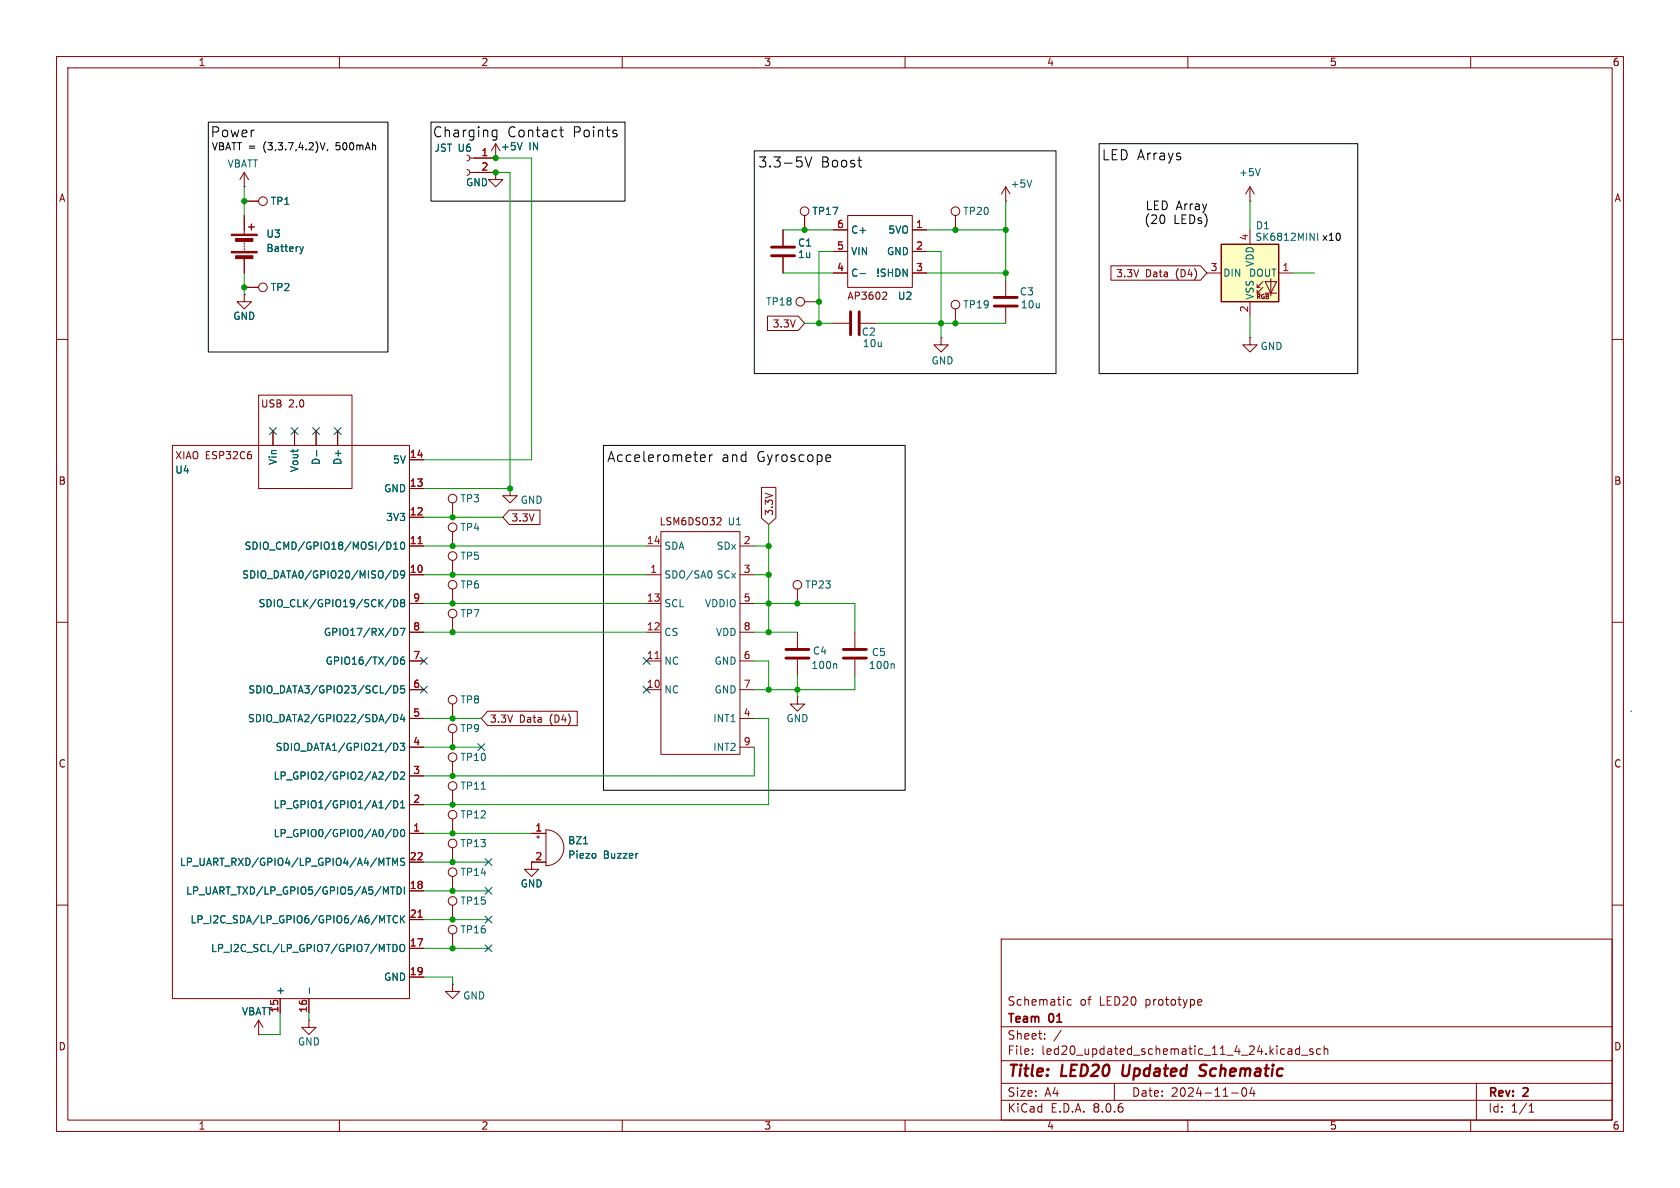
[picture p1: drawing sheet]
<svg xmlns="http://www.w3.org/2000/svg" width="297mm" height="210mm" viewBox="0 0 297 210" stroke-linecap="round" stroke-linejoin="round" font-family="sans-serif">
<g fill="none" stroke="#840000" stroke-width=".18">
<path d="M10 10h277v190h-277zM12 12h273v186h-273zM60 10v2M110 10v2M160 10v2M210 10v2M260 10v2M43.2 33h.1M43.2 30.5l-.8 1.3M43.2 30.5v2.5M43.2 38.1v3.3M43.2 30.5l.7 1.3"/>
<path d="M43.2 35.6h2.5M82.5 30l.4 .1 .2 .4-.2 .3-.4 .2M82.5 27.4l.4 .2 .2 .3-.2 .4-.4 .1M83.1 30.5h4.5M83.1 27.9h4.5M87.6 30.5v1.3h1.3l-1.3 1.2-1.2-1.2h1.2M87.6 30.5h.1M87.6 27.9h.1M87.6 25.4l.8 1.3M87.6 25.4v2.5M87.6 25.4l-.7 1.3M10 60h2"/>
<path d="M43.2 42.9v.3M43.2 43.4v.3M43.2 43.9v.3M43.2 45.7v2.6M166.4 59.7v1.3h1.2l-1.2 1.2-1.3-1.2h1.3M166.4 59.7h.1M285 60h2M30.5 78.7h41.9v97.8h-41.9zM45.7 69.9h16.5v16.5h-16.5zM48.3 76.2v2.5M52.1 76.2v2.5M55.9 76.2v2.5"/>
<path d="M59.7 76.2v2.5M72.4 96.5h2.5M72.4 91.4h2.5M72.4 86.4h2.5M72.4 81.3h2.5M80 88.9v2.5M80 94v2.5M80 99.1v2.5M90.2 86.4v1.2h1.2l-1.2 1.3-1.3-1.3h1.3M90.2 86.4h.1M114.3 96.5h2.5M116.8 94h14v39.4h-14z"/>
<path d="M126.7 92.8h.8M127.4 91.6v.5M130.8 96.5h2.5M10 110h2M72.4 101.6h2.5M72.4 116.8h2.5M72.4 111.8h2.5M72.4 106.7h2.5M80 104.1v2.6M80 109.2v2.6M114.3 101.6h2.5M114.3 116.8h2.5"/>
<path d="M114.3 111.8h2.5M114.3 106.7h2.5M130.8 101.6h2.5M130.8 116.8h2.5M130.8 111.8h2.5M130.8 106.7h2.5M141 104.1v2.6M141 111.8v2.8M141 116.6v2.8M151.1 111.8v2.8M151.1 116.6v2.8M285 110h2"/>
<path d="M72.4 121.9h2.5M72.4 127h2.5M72.4 132.1h2.5M72.4 137.2h2.5M80 124.5v2.5M80 129.5v2.6M80 134.6v2.6M80 139.7v2.5M114.3 121.9h2.5M130.8 121.9h2.5M130.8 127h2.5M130.8 132.1h2.5"/>
<path d="M141 123.2v1.3h1.2l-1.2 1.2-1.3-1.2h1.3M141 123.2h.1M10 160h2M72.4 147.3h2.5M72.4 157.5h2.5M72.4 142.2h2.5M72.4 152.4h2.5M80 144.8v2.5M80 149.9v2.5M80 154.9v2.6M94 147.3h2.5M94.9 148h.5"/>
<path d="M95.1 147.7v.5M96.5 146.7a3.2 3.2 0 0 1 3.2 3.2 3.2 3.2 0 0 1-3.2 3.1zM96.5 152.4h-2.5v1.3h1.2l-1.2 1.2-1.3-1.2h1.3M285 160h2M49.5 176.5v2.6M54.6 176.5v2.6M72.4 167.6h2.5M72.4 172.7h2.5M72.4 162.6h2.5M80 174v1.3h1.3l-1.3 1.2-1.3-1.2h1.3M80 174h.1M80 160v2.6"/>
<path d="M80 165.1v2.5M177 166h108v32h-108zM189.4 176.8l-.4-.1-.3 .3v.4l.1 .2h.6M212 176.7l.4 .1 .1 .3-.8 .1M212.4 177.6l-.4 .1M45.7 182.9h.1M45.7 180.3l-.7 1.3M45.7 180.3v2.6M45.7 180.3l.8 1.3M54.6 180.3v1.3h1.3l-1.3 1.3-1.3-1.3h1.3M54.6 180.3h.1M60 198v2"/>
<path d="M110 198v2M160 198v2M177 194.5h108M177 191.5h108M177 187.5h108M177 181.5h108M182.5 186.3v.1M182.5 185.5v.1M184.7 183.6v.1M184.7 182.8v.1M187.6 182.1l-1.3 2M197 191.5v3"/>
<path d="M210 198v2M217.7 193.2h1.2M219.7 192.4l.2-.1a.81 .81 0 0 1 .6 .6 .81 .81 0 0 1-.3 .8l-.2 .1a.81 .81 0 0 1-.3-1.4zM221.3 192.2l-.3 1.1h.9M221.7 192.8v1M228.2 185.4l.2 .2v.8M228.4 186.3l-.5 .1M228.4 185.8h-.5M229.7 185.5l-.4-.1-.3 .3v.4l.2 .2h.5M229.7 184.9v1.5M230.1 186.5h1.1M232.1 185.5l-.4-.1-.2 .2 .1 .2 .5 .2v.3h-.6"/>
<path d="M233.5 185.5l-.5-.1-.3 .3v.4l.2 .2h.6M234.1 185.5l.2-.1 .4 .1v.9M234.1 184.9v1.5M260 198v2M261 191.5v6.5M270.3 196.6h.9M270.3 195.5l.4-.4v1.5"/>
<circle cx="46.5" cy="35.6" r=".76"/>
<circle cx="80" cy="98.3" r=".76"/>
<circle cx="80" cy="93.2" r=".76"/>
<circle cx="80" cy="88.1" r=".76"/>
<circle cx="80" cy="103.4" r=".76"/>
<circle cx="80" cy="108.5" r=".76"/>
<circle cx="141" cy="103.4" r=".76"/>
<circle cx="80" cy="123.7" r=".76"/>
<circle cx="80" cy="138.9" r=".76"/>
<circle cx="80" cy="133.9" r=".76"/>
<circle cx="80" cy="128.8" r=".76"/>
<circle cx="80" cy="149.1" r=".76"/>
<circle cx="80" cy="154.2" r=".76"/>
<circle cx="80" cy="159.3" r=".76"/>
<circle cx="80" cy="144" r=".76"/>
<circle cx="80" cy="164.3" r=".76"/>
</g>
<path d="M198.6 188.2l-.2 1.6 .3 .4M213 190a.85 .85 0 0 1-1 .1M213.1 188.2l-.7 .1a.46 .46 0 0 0-.3 .5 .46 .46 0 0 0 .4 .4l.5 .2" fill="none" stroke="#840000" stroke-width=".4"/>
<g fill="none" stroke="#006464" stroke-width=".18">
<path d="M92.3 25.2l-.4 1.3M53 43.6l.3 .9M53.3 44.5l-.2 .3M53.6 43.6l-.3 .9M56 79.7v.9M68.4 95.8a.64 .64 0 0 1 .7 .7 .64 .64 0 0 1-.7 .6M69.6 97.1h.7M69.6 96.2l.4-.4v1.3M70.9 96l.2-.2a.68 .68 0 0 1 .5 .7 .68 .68 0 0 1-.5 .6l-.2-.1-.1-.4zM69.2 100.8l-1.1 1.7M69.2 105.9l-1.1 1.7M69.6 100.9a.64 .64 0 0 1 .7 .6 .64 .64 0 0 1-.7 .7z"/>
<path d="M69.6 106a.64 .64 0 0 1 .7 .6 .64 .64 0 0 1-.7 .7zM69.6 111.1a.64 .64 0 0 1 .7 .6 .64 .64 0 0 1-.7 .6M69.9 116.1a.68 .68 0 0 1 .4 .7 .68 .68 0 0 1-.4 .6M70.8 111.1h.8l-.5 1.2M71.1 106.5l-.3-.2 .3-.3h.2l.2 .2-.2 .3M71.1 106.5l-.3 .3 .1 .3 .2 .2 .3-.1 .1-.2v-.2l-.2-.3M71.1 106.5h.2M71.4 116.1l-.3 .1a.86 .86 0 0 0 0 1.2l.4-.1v-.4l-.2-.3-.4 .1-.1 .2M71.5 101.5l-.2 .2-.4-.1-.1-.1 .1-.5 .4-.1 .2 .1a.84 .84 0 0 1-.3 1.2h-.3M125.6 100.9a.79 .79 0 0 1 0 1.3M147.7 117.3l.2 .2v.7M157.9 117.3l.2 .2v.7"/>
<path d="M69.2 136.4l-1.1 1.6M69.2 126.2l-1.1 1.7M69.2 121.2l-1.1 1.6M69.6 121.2a.64 .64 0 0 1 .7 .7 .64 .64 0 0 1-.7 .6zM69.6 126.3a.64 .64 0 0 1 .7 .6 .64 .64 0 0 1-.7 .7zM69.6 136.5a.64 .64 0 0 1 .7 .6 .64 .64 0 0 1-.7 .6zM69.6 131.4a.64 .64 0 0 1 .7 .6 .64 .64 0 0 1-.7 .7M70.8 131.4h.7l-.4 .5 .4 .1v.5l-.2 .2-.5-.2M70.8 136.6l.5-.1 .2 .3-.7 .9h.7M71.1 126.2l-.3 1h.8M71.4 126.7v.9M71.5 121.2h-.6l-.1 .6 .2-.1 .4 .1 .1 .2v.4l-.2 .1-.5-.1"/>
<path d="M85.1 139.5h.7M67.8 156.8l.4 .9 .4-.9v1.3M68.3 151.7h.7M68.6 151.7v1.3M69.1 156.8h.7M69.2 146.6l-1.1 1.6M69.2 141.5l-1.1 1.6M69.4 153v-1.3l.4 .9 .5-.9v1.3M69.4 156.8v1.3M69.6 141.5a.64 .64 0 0 1 .7 .7 .64 .64 0 0 1-.7 .6zM69.6 146.6a.64 .64 0 0 1 .7 .7 .64 .64 0 0 1-.7 .6zM70.2 156.8a.64 .64 0 0 1 .7 .6 .64 .64 0 0 1-.7 .7z"/>
<path d="M70.8 142.8h.7M70.8 141.9l.4-.4v1.3M70.9 146.8l.2-.2a.68 .68 0 0 1 .5 .7 .68 .68 0 0 1-.5 .6l-.2-.1-.1-.4zM71.5 156.8v1.3M71.5 151.8l-.4-.1-.3 .3 .1 .3 .6 .2v.4l-.2 .1-.5-.1M103.2 149.2h.7M105.3 151v.6M112.7 150.9h.1M54.7 174.7v.9M67.5 162.8l.5-.9v1.2M68.3 166.9h.8M68.4 161.9h.7"/>
<path d="M68.8 161.9v1.2M69.5 166.9a.64 .64 0 0 1 .7 .7 .64 .64 0 0 1-.7 .6zM70.3 162a.6 .6 0 0 0-.9 .4 .6 .6 0 0 0 .6 .7l.3-.1M70.8 167.1l.2-.2a.43 .43 0 0 1 .5 .5v.4a.42 .42 0 0 1-.4 .4 .42 .42 0 0 1-.4-.4zM70.8 161.9v1.2M71 162.4l.5 .7M71.5 161.9l-.7 .7"/>
</g>
<path d="M73.9 96.1h.7M115.8 116.4h.7M73.9 162.1h.7" fill="none" stroke="#a90000" stroke-width=".18"/>
<path d="M138.9 114.8h4.1M138.9 116.3h4.1M149.1 114.8h4.1M149.1 116.3h4.1" fill="none" stroke="#840000" stroke-width=".51"/>
<g fill="#840000" stroke="#840000" stroke-width=".18">
<path d="M40.9 44.5h4.6v.2h-4.6z"/>
<path d="M40.9 41.4h4.6v.3h-4.6z"/>
<path d="M41.7 45.2h3v.5h-3z"/>
<path d="M41.7 42.2h3v.5h-3z"/>
</g>
<path d="M44.4 39.6v1M43.9 40.1h1.1" fill="none" stroke="#840000" stroke-width=".25"/>
<path d="M215.9 43.2h10.2v10.1h-10.2z" fill="#ffffc2"/>
<g fill="none" stroke="#840000" stroke-width=".18">
<path d="M43.2 38.1v2.5M43.2 35.6h2.5M83.8 27.9h3.8M83.8 30.5h3.8M87.6 30.5h.1M87.6 27.9h.1M142.2 38.1v2.5M149.9 38.1h11.4v12.7h-11.4zM168.9 38.1v2.5M177.8 35.6h.1M177.8 33l-.8 1.3M177.8 33v2.6"/>
<path d="M177.8 33l.8 1.3M221 35.6h.1M221 33v2.6M221 33l-.8 1.3M221 33l.7 1.3M43.2 52.1v1.2h1.2l-1.2 1.3-1.3-1.3h1.3M43.2 52.1h.1M43.2 50.8h2.5M43.2 45.7v2.6M135.7 55.9h5.4l1.1 1.3-1.1 1.2h-5.4zM138.4 40.6v2.8M138.4 45.5v2.8"/>
<path d="M142.2 53.3h2.6M147.3 48.3h2.6M147.3 57.2h2.8M147.3 40.6h2.6M147.3 44.5h2.6M152.1 57.2h2.8M156.5 51.6l.3 .3-.1 .3-.7 .7h.8M161.3 48.3h2.5M161.3 40.6h2.5M161.3 44.5h2.5M168.9 54.6v2.6M177.8 49.5v2.8"/>
<path d="M177.8 54.4v2.8M196.4 47h15.8l1.2 1.3-1.2 1.2h-15.8zM213.4 48.3h2.5M221 59.7v1.3h1.2l-1.2 1.2-1.3-1.2h1.3M221 59.7h.1M221 40.6v2.6M221 53.3v2.6M222.2 51.8h.6M222.2 50.8h.6M223.3 50.8l-1.1 1v-.5M223.3 49.8l-1.1 1v-.5M223.6 49.8h2.1l-1 2z"/>
<path d="M223.6 51.8h2.1M224.7 49.3v3M226.1 48.3h2.5M48.3 76.2v2.5M52.1 76.2v2.5M55.9 76.2v2.5M59.7 76.2v2.5M72.4 96.5h2.5M72.4 91.4h2.5M72.4 86.4h2.5M72.4 81.3h2.5M90 90.2h5.5v2.5h-5.5l-1.1-1.3z"/>
<path d="M134.6 86.2h2.6v5.4l-1.3 1.1-1.3-1.1zM72.4 101.6h2.5M72.4 116.8h2.5M72.4 111.8h2.5M72.4 106.7h2.5M72.4 137.2h2.5M72.4 132.1h2.5M72.4 127h2.5M72.4 121.9h2.5M86.2 125.7h15.8v2.6h-15.8l-1.1-1.3zM72.4 147.3h2.5M72.4 152.4h2.5"/>
<path d="M72.4 157.5h2.5M72.4 142.2h2.5M94 147.3h2.5M94 152.4h2.5M49.5 176.5v2.6M54.6 176.5v2.6M72.4 167.6h2.5M72.4 172.7h2.5M72.4 162.6h2.5M45.7 182.9h.1"/>
<circle cx="142.2" cy="37.3" r=".76"/>
<circle cx="168.9" cy="37.3" r=".76"/>
<circle cx="46.5" cy="50.8" r=".76"/>
<circle cx="141.5" cy="53.3" r=".76"/>
<circle cx="168.9" cy="53.8" r=".76"/>
</g>
<path d="M215.9 43.2h10.2v10.1h-10.2z" fill="none" stroke="#840000" stroke-width=".25"/>
<g fill="none" stroke="#006464" stroke-width=".18">
<path d="M92.3 25.2l-.4 1.3M182.4 31.8l-.4 1.3M222.8 29.8l-.4 1.3M53 43.6l.3 .9M53.3 44.5l-.2 .3M53.6 43.6l-.3 .9M152 48.4h1M231.6 41.2l.7 1.3v-1.3M232.9 41.2v1.3M56 79.7v.9M68.4 95.8a.64 .64 0 0 1 .7 .7 .64 .64 0 0 1-.7 .6M69.6 97.1h.7"/>
<path d="M69.6 96.2l.4-.4v1.3M70.9 96l.2-.2a.68 .68 0 0 1 .5 .7 .68 .68 0 0 1-.5 .6l-.2-.1-.1-.4zM69.2 100.8l-1.1 1.7M69.2 105.9l-1.1 1.7M69.6 100.9a.64 .64 0 0 1 .7 .6 .64 .64 0 0 1-.7 .7zM69.6 106a.64 .64 0 0 1 .7 .6 .64 .64 0 0 1-.7 .7zM69.6 111.1a.64 .64 0 0 1 .7 .6 .64 .64 0 0 1-.7 .6M69.9 116.1a.68 .68 0 0 1 .4 .7 .68 .68 0 0 1-.4 .6M70.8 111.1h.8l-.5 1.2M71.1 106.5l-.3-.2 .3-.3h.2l.2 .2-.2 .3M71.1 106.5l-.3 .3 .1 .3 .2 .2 .3-.1 .1-.2v-.2l-.2-.3M71.1 106.5h.2"/>
<path d="M71.4 116.1l-.3 .1a.86 .86 0 0 0 0 1.2l.4-.1v-.4l-.2-.3-.4 .1-.1 .2M71.5 101.5l-.2 .2-.4-.1-.1-.1 .1-.5 .4-.1 .2 .1a.84 .84 0 0 1-.3 1.2h-.3M69.2 136.4l-1.1 1.6M69.2 126.2l-1.1 1.7M69.2 121.2l-1.1 1.6M69.6 121.2a.64 .64 0 0 1 .7 .7 .64 .64 0 0 1-.7 .6zM69.6 126.3a.64 .64 0 0 1 .7 .6 .64 .64 0 0 1-.7 .7zM69.6 136.5a.64 .64 0 0 1 .7 .6 .64 .64 0 0 1-.7 .6zM69.6 131.4a.64 .64 0 0 1 .7 .6 .64 .64 0 0 1-.7 .7M70.8 131.4h.7l-.4 .5 .4 .1v.5l-.2 .2-.5-.2M70.8 136.6l.5-.1 .2 .3-.7 .9h.7M71.1 126.2l-.3 1h.8"/>
<path d="M71.4 126.7v.9M71.5 121.2h-.6l-.1 .6 .2-.1 .4 .1 .1 .2v.4l-.2 .1-.5-.1M67.8 156.8l.4 .9 .4-.9v1.3M68.3 151.7h.7M68.6 151.7v1.3M69.1 156.8h.7M69.2 146.6l-1.1 1.6M69.2 141.5l-1.1 1.6M69.4 153v-1.3l.4 .9 .5-.9v1.3M69.4 156.8v1.3M69.6 141.5a.64 .64 0 0 1 .7 .7 .64 .64 0 0 1-.7 .6zM69.6 146.6a.64 .64 0 0 1 .7 .7 .64 .64 0 0 1-.7 .6z"/>
<path d="M70.2 156.8a.64 .64 0 0 1 .7 .6 .64 .64 0 0 1-.7 .7zM70.8 142.8h.7M70.8 141.9l.4-.4v1.3M70.9 146.8l.2-.2a.68 .68 0 0 1 .5 .7 .68 .68 0 0 1-.5 .6l-.2-.1-.1-.4zM71.5 156.8v1.3M71.5 151.8l-.4-.1-.3 .3 .1 .3 .6 .2v.4l-.2 .1-.5-.1M103.2 149.2h.7M105.3 151v.6M112.7 150.9h.1M54.7 174.7v.9M67.5 162.8l.5-.9v1.2M68.3 166.9h.8"/>
<path d="M68.4 161.9h.7M68.8 161.9v1.2M69.5 166.9a.64 .64 0 0 1 .7 .7 .64 .64 0 0 1-.7 .6zM70.3 162a.6 .6 0 0 0-.9 .4 .6 .6 0 0 0 .6 .7l.3-.1M70.8 167.1l.2-.2a.43 .43 0 0 1 .5 .5v.4a.42 .42 0 0 1-.4 .4 .42 .42 0 0 1-.4-.4zM70.8 161.9v1.2M71 162.4l.5 .7M71.5 161.9l-.7 .7"/>
</g>
<path d="M136.4 45.2h4.1M136.4 43.7h4.1M150.4 55.1v4.1M151.9 55.1v4.1M175.8 52.6h4M175.8 54.1h4" fill="none" stroke="#840000" stroke-width=".51"/>
<g fill="none" stroke="#000" stroke-width=".18">
<path d="M36.8 21.6h31.8v40.6h-31.8zM56.6 25.2l.4 1.3 .5-1.3M57.9 26.4l-.1 .3M76.2 21.6h34.3v14h-34.3zM87.2 24.1h.6M87.2 23.1h.6M87.8 23v1.4a.48 .48 0 0 1-.7 .3M98.9 23h.7M99.2 22.4v1.5l.1 .2 .3 .1M108.8 23.6l.3 .2-.3 .4M108.8 23l.2 .1M133.3 26.7h53.4v39.3h-53.4z"/>
<path d="M142.3 27.7l.6 1.8 .6-1.8M151.6 28.3h.7M152.1 29.5h.2M194.3 25.4h45.7v40.6h-45.7zM106.7 78.7h53.3v61h-53.3zM124.1 80.4l.5 .1 .1 .3-.9 .2M124.6 81.5l-.5 .1M125.4 80.4v1.2M125.9 80.4l-.3 .1-.2 .2M146.3 80.4l.5 .1 .1 .3-.9 .2M146.8 81.5l-.5 .1"/>
</g>
<path d="M288.3 125.7h.1" fill="none" stroke="#0000c2" stroke-width=".18"/>
<g fill="none" stroke="#009600" stroke-width=".18">
<path d="M43.2 33v5.1M87.6 30.5h2.6v55.9h-15.3M87.6 27.9h6.4v53.4h-19.1M177.8 35.6v13.9M221 35.6v5M43.2 48.3v3.8M138.4 40.6h8.9M138.4 48.3h8.9M142.2 57.2h5.1M147.3 44.5h-2.5v12.7M154.9 57.2h22.9M163.8 40.6h14"/>
<path d="M163.8 48.3h14M163.8 44.5h2.6v15.2M221 55.9v3.8M228.6 48.3h3.8M74.9 91.4h14M74.9 96.5h39.4M133.3 96.5h2.6M135.9 92.7v19.1M74.9 106.7h39.4M74.9 111.8h39.4M74.9 101.6h39.4M133.3 106.7h17.8v5.1"/>
<path d="M133.3 116.8h2.6v5.1M133.3 111.8h7.7M133.3 101.6h2.6M141 119.4v3.8M151.1 119.4v2.5h-17.8M74.9 132.1h10.2M74.9 127h10.2M133.3 127h2.6v15.2h-61M133.3 132.1v5.1h-58.4M74.9 152.4h11.5M74.9 147.3h19.1M74.9 157.5h11.5"/>
<path d="M49.5 179.1v3.8h-3.8M54.6 179.1v1.2M74.9 167.6h11.5M74.9 172.7h5.1v1.3M74.9 162.6h11.5"/>
</g>
<g fill="none" stroke="#000084" stroke-width=".18">
<path d="M47.7 75.6l1.2 1.2M48.9 75.6l-1.2 1.2M51.5 75.6l1.2 1.2M52.7 75.6l-1.2 1.2M55.3 75.6l1.2 1.2M56.5 75.6l-1.2 1.2M59.1 75.6l1.2 1.2M60.3 75.6l-1.2 1.2M74.3 116.2l1.2 1.2M75.5 116.2l-1.2 1.2M113.7 116.2l1.2 1.2M114.9 116.2l-1.2 1.2"/>
<path d="M74.3 121.3l1.2 1.2M75.5 121.3l-1.2 1.2M84.5 131.5l1.2 1.2M85.7 131.5l-1.2 1.2M113.7 121.3l1.2 1.2M114.9 121.3l-1.2 1.2M85.8 151.8l1.2 1.2M85.8 156.9l1.2 1.2M87 151.8l-1.2 1.2M87 156.9l-1.2 1.2M85.8 167l1.2 1.2M85.8 162l1.2 1.2"/>
<path d="M87 167l-1.2 1.2M87 162l-1.2 1.2"/>
</g>
<path d="M73.9 96.1h.7M73.9 162.1h.7" fill="none" stroke="#a90000" stroke-width=".18"/>
<g fill="#009600" stroke="#009600" stroke-width=".18">
<circle cx="43.2" cy="50.8" r=".46"/>
<circle cx="141" cy="121.9" r=".46"/>
<circle cx="135.9" cy="121.9" r=".46"/>
<circle cx="144.8" cy="57.2" r=".46"/>
<circle cx="142.2" cy="40.6" r=".46"/>
<circle cx="144.8" cy="53.3" r=".46"/>
<circle cx="87.6" cy="30.5" r=".46"/>
<circle cx="87.6" cy="27.9" r=".46"/>
<circle cx="43.2" cy="35.6" r=".46"/>
<circle cx="80" cy="111.8" r=".46"/>
<circle cx="90.2" cy="86.4" r=".46"/>
<circle cx="80" cy="96.5" r=".46"/>
<circle cx="80" cy="106.7" r=".46"/>
<circle cx="80" cy="101.6" r=".46"/>
<circle cx="80" cy="91.4" r=".46"/>
<circle cx="80" cy="147.3" r=".46"/>
<circle cx="80" cy="152.4" r=".46"/>
<circle cx="80" cy="137.2" r=".46"/>
<circle cx="80" cy="132.1" r=".46"/>
<circle cx="80" cy="142.2" r=".46"/>
<circle cx="80" cy="127" r=".46"/>
<circle cx="80" cy="157.5" r=".46"/>
<circle cx="168.9" cy="40.6" r=".46"/>
<circle cx="177.8" cy="40.6" r=".46"/>
<circle cx="168.9" cy="57.2" r=".46"/>
<circle cx="135.9" cy="106.7" r=".46"/>
<circle cx="141" cy="106.7" r=".46"/>
<circle cx="135.9" cy="101.6" r=".46"/>
<circle cx="135.9" cy="96.5" r=".46"/>
<circle cx="177.8" cy="48.3" r=".46"/>
<circle cx="166.4" cy="57.2" r=".46"/>
<circle cx="135.9" cy="111.8" r=".46"/>
<circle cx="80" cy="162.6" r=".46"/>
<circle cx="80" cy="167.6" r=".46"/>
</g>
<g font-size="2.8" fill="#840000">
<text x="178" y="190.9">Title:</text>
<text x="187.7" y="190.9">LED20</text>
<text x="199.2" y="190.9">Updated</text>
<text x="213.7" y="190.9">Schematic</text>
</g>
<g font-size="2.5">
<text x="37.2" y="24.5">Power</text>
<text x="76.4" y="24.5">Charging</text>
<text x="89.7" y="24.5">Contact</text>
<text x="101.3" y="24.5">Points</text>
<text x="134" y="29.8">3.3-5V</text>
<text x="145.1" y="29.8">Boost</text>
<text x="194.7" y="28.6">LED Arrays</text>
<text x="107.3" y="81.9">Accelerometer</text>
<text x="127.5" y="81.9">and</text>
<text x="133.8" y="81.9">Gyroscope</text>
</g>
<g font-size="2.1">
<text x="202.2" y="39.8">(20</text>
<text x="202.4" y="37.4">LED Array</text>
<text x="207.4" y="39.8">LEDs)</text>
</g>
<g font-size="2.1" fill="#840000">
<text x="178" y="178">Schematic</text>
<text x="190.9" y="178">of</text>
<text x="194.4" y="178">LED20</text>
<text x="202.6" y="178">prototype</text>
<text x="178" y="184">Sheet:</text>
<text x="178" y="181.2">Team</text>
<text x="185.5" y="181.2">01</text>
<text x="178" y="186.7">File:</text>
<text x="184.1" y="186.7">led20_updated_schematic_11_4_24.kicad_sch</text>
<text x="178" y="196.9">KiCad</text>
<text x="178" y="194.1">Size:</text>
<text x="184.7" y="194.1">A4</text>
<text x="185.7" y="196.9">E.D.A.</text>
<text x="193.3" y="196.9">8.0.6</text>
<text x="200" y="194.1">Date:</text>
<text x="207" y="194.1">2024-11-04</text>
<text x="263" y="194.3">Rev:</text>
<text x="263" y="196.9">Id:</text>
<text x="267.1" y="196.9">1/1</text>
<text x="269.4" y="194.3">2</text>
</g>
<g font-size="1.8" fill="#840000">
<text x="35" y="11.9">1</text>
<text x="85" y="11.9">2</text>
<text x="135" y="11.9">3</text>
<text x="185" y="11.9">4</text>
<text x="235" y="11.9">5</text>
<text x="285" y="11.9">6</text>
<text x="10.3" y="35.9">A</text>
<text x="285.3" y="35.9">A</text>
<text x="149.7" y="53.2">AP3602</text>
<text x="197.2" y="49.2">3.3V</text>
<text x="202.5" y="49.2">Data</text>
<text x="208" y="49.2">(D4)</text>
<text x="136.5" y="58.1">3.3V</text>
<text x="46" y="72.2">USB</text>
<text x="51" y="72.2">2.0</text>
<text x="30.9" y="81.4">XIAO ESP32C6</text>
<text x="10.3" y="85.9">B</text>
<text x="285.3" y="85.9">B</text>
<text x="90.3" y="92.4">3.3V</text>
<text x="116.5" y="93.1">LSM6DSO32</text>
<text x="136.8" y="91.3" transform="rotate(-90 136.8 91.3)">3.3V</text>
<text x="86.5" y="128">3.3V</text>
<text x="91.8" y="128">Data</text>
<text x="97.3" y="128">(D4)</text>
<text x="10.3" y="135.9">C</text>
<text x="285.3" y="135.9">C</text>
<text x="94.5" y="152.1">2</text>
<text x="10.3" y="185.9">D</text>
<text x="285.3" y="185.9">D</text>
<text x="35" y="199.9">1</text>
<text x="85" y="199.9">2</text>
<text x="135" y="199.9">3</text>
<text x="185" y="199.9">4</text>
<text x="235" y="199.9">5</text>
<text x="285" y="199.9">6</text>
</g>
<g font-size="1.8">
<text x="37.3" y="26.8">VBATT =</text>
<text x="46.6" y="26.8">(3,3.7,4.2)V,</text>
<text x="59.7" y="26.8">500mAh</text>
<text x="233.6" y="42.8">x10</text>
</g>
<g font-size="1.8" fill="#006464">
<text x="40.1" y="29.8">VBATT</text>
<text x="76.7" y="27">JST U6</text>
<text x="88.5" y="26.8">+5V</text>
<text x="93.5" y="26.8">IN</text>
<text x="82.3" y="33.1">GND</text>
<text x="178.6" y="33.4">+5V</text>
<text x="218.9" y="31.3">+5V</text>
<text x="47.8" y="36.4">TP1</text>
<text x="143.5" y="38.2">TP17</text>
<text x="150.4" y="41.5">C+</text>
<text x="157" y="41.5">5VO</text>
<text x="170.2" y="38.2">TP20</text>
<text x="221.9" y="40.7">D1</text>
<text x="47" y="42.2">U3</text>
<text x="47" y="44.7">Battery</text>
<text x="141" y="43.8">C1</text>
<text x="141" y="45.8">1u</text>
<text x="150.4" y="45.3">VIN</text>
<text x="156.7" y="45.3">GND</text>
<text x="221.8" y="42.8">SK6812MINI</text>
<text x="221.8" y="47.3" transform="rotate(-90 221.8 47.3)">VDD</text>
<text x="47.8" y="51.7">TP2</text>
<text x="150.4" y="49.1">C-</text>
<text x="154.8" y="49.1">!SHDN</text>
<text x="158.6" y="53.2">U2</text>
<text x="180.2" y="52.4">C3</text>
<text x="216.2" y="49.1">DIN</text>
<text x="220.7" y="49.1">DOUT</text>
<text x="221.8" y="53.1" transform="rotate(-90 221.8 53.1)">VSS</text>
<text x="41.1" y="56.7">GND</text>
<text x="135.3" y="54.2">TP18</text>
<text x="152.2" y="59.5">C2</text>
<text x="170.2" y="54.7">TP19</text>
<text x="180.4" y="54.7">10u</text>
<text x="152.4" y="61.6">10u</text>
<text x="164.6" y="64.6">GND</text>
<text x="222.8" y="62.1">GND</text>
<text x="30.9" y="83.9">U4</text>
<text x="49.1" y="82.3" transform="rotate(-90 49.1 82.3)">Vin</text>
<text x="52.9" y="83.6" transform="rotate(-90 52.9 83.6)">Vout</text>
<text x="56.7" y="82.3" transform="rotate(-90 56.7 82.3)">D-</text>
<text x="60.6" y="82.3" transform="rotate(-90 60.6 82.3)">D+</text>
<text x="69.4" y="82.1">5V</text>
<text x="67.8" y="87.2">GND</text>
<text x="81.3" y="89">TP3</text>
<text x="91.9" y="89.3">GND</text>
<text x="68.2" y="92.3">3V3</text>
<text x="81.3" y="94.1">TP4</text>
<text x="128.5" y="93.1">U1</text>
<text x="43.1" y="97.4">SDIO_CMD/GPIO18/MOSI/D10</text>
<text x="81.3" y="99.2">TP5</text>
<text x="117.3" y="97.4">SDA</text>
<text x="126.6" y="97.4">SDx</text>
<text x="42.7" y="102.5">SDIO_DATA0/GPIO20/MISO/D9</text>
<text x="45.6" y="107.5">SDIO_CLK/GPIO19/SCK/D8</text>
<text x="81.3" y="104.2">TP6</text>
<text x="117.3" y="102.5">SDO/SA0</text>
<text x="117.3" y="107.5">SCL</text>
<text x="124.5" y="107.5">VDDIO</text>
<text x="126.6" y="102.5">SCx</text>
<text x="142.2" y="104.2">TP23</text>
<text x="57.2" y="112.6">GPIO17/RX/D7</text>
<text x="81.3" y="109.3">TP7</text>
<text x="117.3" y="112.6">CS</text>
<text x="126.5" y="112.6">VDD</text>
<text x="57.5" y="117.7">GPIO16/TX/D6</text>
<text x="117.3" y="117.7">NC</text>
<text x="126.2" y="117.7">GND</text>
<text x="143.3" y="118.5">100n</text>
<text x="143.6" y="115.9">C4</text>
<text x="153.5" y="118.5">100n</text>
<text x="154" y="116.2">C5</text>
<text x="43.8" y="122.8">SDIO_DATA3/GPIO23/SCL/D5</text>
<text x="81.3" y="124.6">TP8</text>
<text x="117.3" y="122.8">NC</text>
<text x="126.2" y="122.8">GND</text>
<text x="43.7" y="127.9">SDIO_DATA2/GPIO22/SDA/D4</text>
<text x="81.3" y="129.6">TP9</text>
<text x="126" y="127.9">INT1</text>
<text x="138.9" y="127.9">GND</text>
<text x="48.6" y="132.9">SDIO_DATA1/GPIO21/D3</text>
<text x="81.3" y="134.7">TP10</text>
<text x="126" y="132.9">INT2</text>
<text x="48.3" y="143.1">LP_GPIO1/GPIO1/A1/D1</text>
<text x="48.3" y="138">LP_GPIO2/GPIO2/A2/D2</text>
<text x="81.3" y="139.8">TP11</text>
<text x="48.3" y="148.2">LP_GPIO0/GPIO0/A0/D0</text>
<text x="81.3" y="150">TP13</text>
<text x="81.3" y="144.9">TP12</text>
<text x="100.3" y="149.5">BZ1</text>
<text x="31.7" y="153.3">LP_UART_RXD/GPIO4/LP_GPIO4/A4/MTMS</text>
<text x="81.3" y="155">TP14</text>
<text x="100.3" y="152">Piezo</text>
<text x="106.7" y="152">Buzzer</text>
<text x="32.8" y="158.3">LP_UART_TXD/LP_GPIO5/GPIO5/A5/MTDI</text>
<text x="81.3" y="160.1">TP15</text>
<text x="91.9" y="157.1">GND</text>
<text x="33.6" y="163.4">LP_I2C_SDA/LP_GPIO6/GPIO6/A6/MTCK</text>
<text x="81.3" y="165.2">TP16</text>
<text x="37.2" y="168.5">LP_I2C_SCL/LP_GPIO7/GPIO7/MTDO</text>
<text x="67.8" y="173.6">GND</text>
<text x="42.7" y="179.7">VBATT</text>
<text x="50.4" y="176" transform="rotate(-90 50.4 176)">+</text>
<text x="81.8" y="176.9">GND</text>
<text x="52.6" y="185">GND</text>
</g>
<g font-size="1.8" fill="#a90000">
<text x="85" y="27.7">1</text>
<text x="85" y="30.2">2</text>
<text x="147.9" y="40.4">6</text>
<text x="161.9" y="40.4">1</text>
<text x="147.9" y="44.2">5</text>
<text x="161.9" y="44.2">2</text>
<text x="220.7" y="42.6" transform="rotate(-90 220.7 42.6)">4</text>
<text x="147.9" y="48">4</text>
<text x="161.9" y="48">3</text>
<text x="213.9" y="48">3</text>
<text x="226.6" y="48">1</text>
<text x="220.7" y="55.3" transform="rotate(-90 220.7 55.3)">2</text>
<text x="72.3" y="81">14</text>
<text x="72.3" y="86.1">13</text>
<text x="72.3" y="91.2">12</text>
<text x="72.3" y="101.3">10</text>
<text x="72.3" y="96.3">11</text>
<text x="114.3" y="96.3">14</text>
<text x="114.9" y="101.3">1</text>
<text x="131.4" y="96.3">2</text>
<text x="131.4" y="101.3">3</text>
<text x="73" y="106.4">9</text>
<text x="114.3" y="106.4">13</text>
<text x="131.4" y="106.4">5</text>
<text x="73" y="111.5">8</text>
<text x="114.3" y="111.5">12</text>
<text x="131.4" y="111.5">8</text>
<text x="73" y="116.6">7</text>
<text x="114.3" y="116.6">11</text>
<text x="131.4" y="116.6">6</text>
<text x="73" y="121.7">6</text>
<text x="114.3" y="121.7">10</text>
<text x="131.4" y="121.7">7</text>
<text x="73" y="131.8">4</text>
<text x="73" y="126.7">5</text>
<text x="131.4" y="126.7">4</text>
<text x="131.4" y="131.8">9</text>
<text x="73" y="136.9">3</text>
<text x="73" y="142">2</text>
<text x="73" y="147.1">1</text>
<text x="94.5" y="147.1">1</text>
<text x="72.3" y="152.1">22</text>
<text x="72.3" y="157.2">18</text>
<text x="72.3" y="167.4">17</text>
<text x="72.3" y="162.3">21</text>
<text x="72.3" y="172.5">19</text>
<text x="49.3" y="179.1" transform="rotate(-90 49.3 179.1)">15</text>
<text x="54.4" y="179.1" transform="rotate(-90 54.4 179.1)">16</text>
</g>
<text font-size="1.1" fill="#840000" x="222" y="53.1">RGB</text>
</svg>
